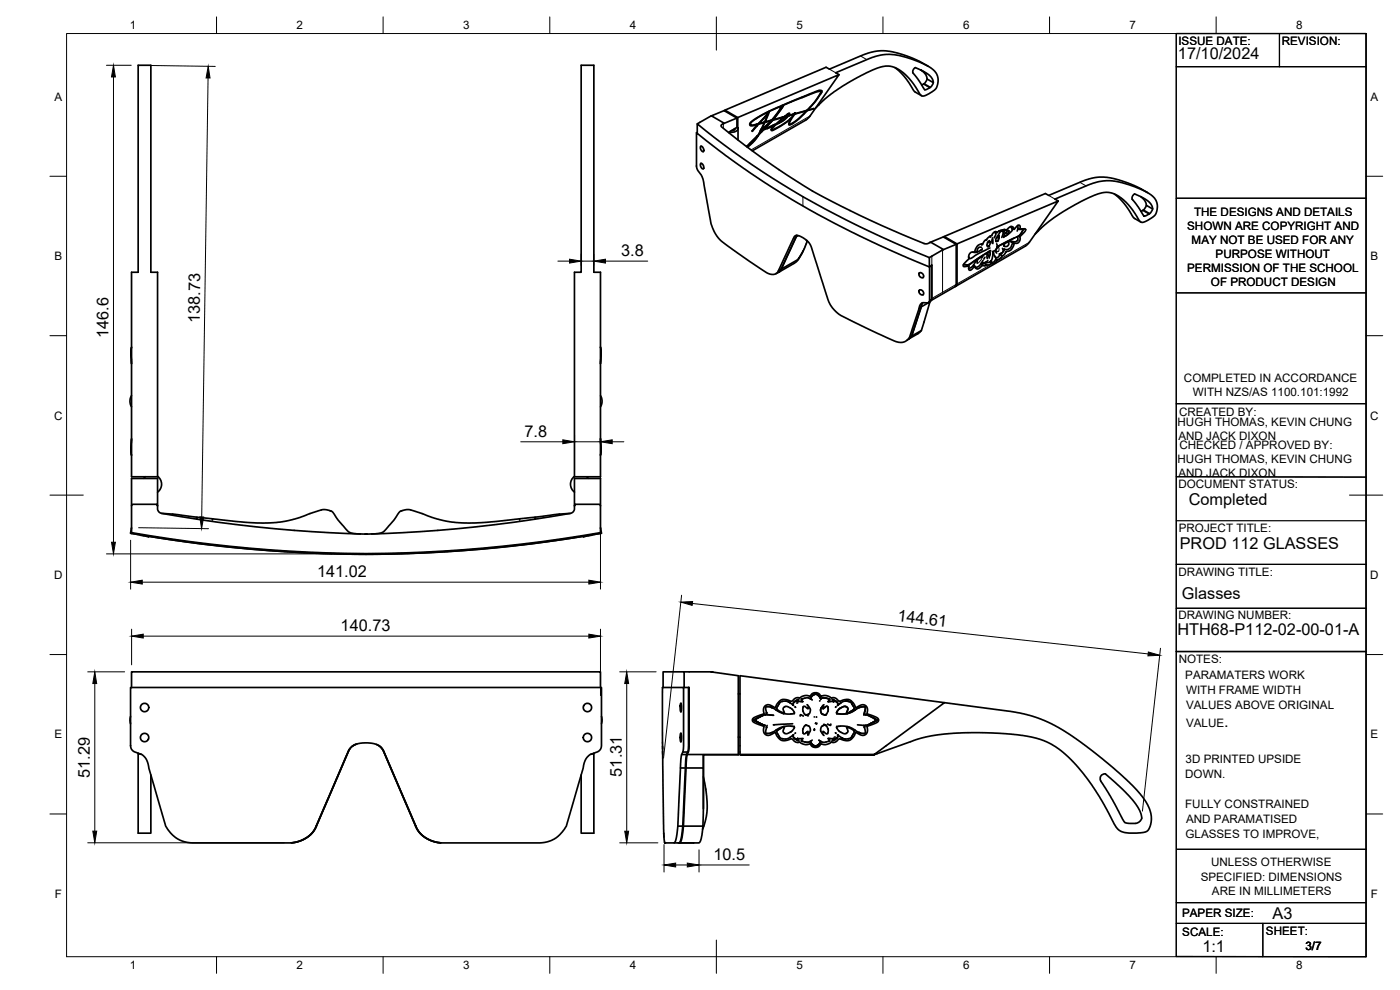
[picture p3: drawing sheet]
<svg xmlns="http://www.w3.org/2000/svg" width="420mm" height="297mm" viewBox="0 0 420 297" stroke-linecap="round" stroke-linejoin="round" font-family="sans-serif">
<!-- layer: Visible -->
<g fill="none" stroke="#000" stroke-width=".51">
<path d="M41.5 19.6h3.8v62.1h2v61.4h-7.8v-61.4h2zM174.4 19.6h3.8v62.1h2v61.4h-7.8v-61.4h2zM278.6 19.9l-4.3-2.3-5.4-1.8-3.7-.6-3.7 .4-2.6 .9-10 4.3-1-.6-30.3 12.8v.3M209 39.8l8.8 6.9 7.3 5.2 9.8 6.3 8.2 4.8 8.5 4.6 10 4.9 17.4 7.6v10.2l-.4 .5h-1.6l-.8 .6-3.3 10-.3 .3-1 .8-.8 .2-1.8-.2-12.5-5.7-4.3-2.2-1.2-1-1.7-1.9-.8-1.8-5.1-15.9-.8-1.4-1.9-1.5-1.5-.5-.8 .4-4.9 10.5-.5 .5-.9 .3-1.1-.1-1-.4-5.2-3.5-8.4-6.1-1.7-2.1-1.3-3-2.4-13.4-1.9-3.4zM209.3 37.2l4.3-2.4 3.6 2.1-.7 .6-.1 .4a189.7 189.7 0 0 0 35.8 23.9 247.9 247.9 0 0 0 25.5 11.4l1.8-.4 3.5 2-4.1 2.5M209.3 39.8v-2.6a257.8 257.8 0 0 0 66 38.6l3.6 1.5v2.7M209.3 39.7l-.3 .1M213.3 34.8l4-1.6 3.9 2.2v2.8M217.2 37h.1M217.6 33l3.8 2.3M218.8 39.7a2.32 2.32 0 0 0 2.7-1.1l-.1-3.3 30.4-12.9-9.3 13.1-16.7 9.8M220.3 38.7v.3"/>
<path d="M220.7 38.5a1.07 1.07 0 0 1-1.2 .7M221.2 38.2l-2.4 1.4v.3M221.2 35.4l-4.1 1.7 .1-.1M221.2 38.2l.2 .2M221.5 38.5v3.5M225 37.2l.4 .3M225.4 36.8l1.5-1.2 3.6-2-.7 1.2-2.2 2.3-2 .4-.4-.2zM227 37.3l.2 .1M227.5 37.1l1.9-.3-1.8 3.6-3.6 3.6M227.7 36.9l.2 .1M227.8 40l.1 .1M228.3 39l.5 .2-.9 .9 .4-.6 .5-.3z"/>
<path d="M228.5 38.7h.1M229.2 36.7l.2 .1M229.5 36.5l.1 .1M229.6 38.4l.1 .1M230.4 33.9l-.9 2.7-1.6 .4 2.2-2.5zM230.4 33.6h.1M230.8 33.4l4-1.7-3.2 4.3-2 .6 1.2-3.2M231.2 36.1l.2 .1-.3 .4-2.5 2.2 .9-2-.2-.2M231.4 36.2l-1.9 .6M231.4 36.1l.2 .1-.3 .3-2.7 2.5M231.5 36.1l.2 .1M231.6 35.9h.3l2.3-3-2.4 3.1"/>
<path d="M231.7 36.2l-2.3 2.4-.8 .4-.2-.1M231.7 36.2h-.1M231.9 35.9l.2 .2-2.4 2.4M232.1 37.5l.3 .2M233 35.8l-.9 .3M233.3 36.8l.1 .1M234.1 32.8l.1 .1M234.3 32.5l.1 .1M234.4 32.6l-.1 .2zM234.7 31.7h.1M234.8 35.1l.3 .1-2.1 1.9-3.3 1.4M234.9 31.6l.1 .1"/>
<path d="M234.9 35.1l.2 .1M234.9 35.2l-2.1 .5M235 31.7l-.3 .7-2.6 3.5M235.7 35.1l-2.3 1.8M236.2 34.9l-.5 .2-.2-.2M236.2 34.9l-.1-.1 .1 .2-1.1 1.1-1.7 .8M236.4 34.2l.3 .1M236.5 34.1l.2 .2M236.6 34.3l-.8 .6M236.7 34.3l-.2 .4-.9 .1M236.7 34.6l.2-.6-1.5 1-3.4 .8M236.7 37.1l.2 .2"/>
<path d="M236.7 34.6l.2 .1zM237.2 35.7l-1.9 1.5-3.4 1.9-.4 .1-.1-.3 1-1.2-3.2 1.3-1.3 1.2-1.4 2-2.2 2M237.3 35.5l.1 .1M238 34.3l.1 .1zM238.1 34.4l-1.5 .4-1.5 1.4-2.4 1.3M238.1 34.4l-1 1.3-1.6 1.2-3.8 2-.2-.1 .2 .1 .1-.4 .9-1-.3-.1M238.4 34.1l.2 .1-1.3 1.8-.4 1.3M238.4 34l-1.8 .6M238.5 34h.2M238.5 33.9l.2 .1h-.3M240.7 29.2l4.3-1.6 1.4-.1-1.9 3.1-2.4 2.6-3.4 .9M240.8 29.2l-5.8 2.5"/>
<path d="M241.8 33.2v.3l-2.3 2.2-1.5 1.2-1.1 .4M241.8 33.2l.1 .1M241.9 33.3l-3.3 .9M242.2 33.1l.1 .1-3.2 3-1.4 1-.9 .3-.1-.4 .7-1.5-.1 .1M242.4 33l1.9-.4-2 .6M245.8 27.1l.5 .3M246.4 27.6l.2 .1 .1-.3-.4-.3-1.6 .4-11.7 4.8-4.7 2.4-1.9 1.1-1.3 1.1-.1 .6 .3 .2 1.9-.3-1.5 2 2-2.2M246.6 27.7l-2.2 3.1-1.9 2.2h-.2M251.8 22.4l-1-.6 11.3-4.7 2.3-.6 2.6-.2 2.7 .3 2.5 .7 6 2.3 1.7 1.2 1 1 .5 1.1 .1 1.4-.4 1.8-.5 .8-2.6 1.6-1.3 .3-.6-.5-3.2-4.6-2.3-2.3-2.8-1.4-1-.2-2 .2-4.8 1.9-7 3.8-4.5 3.3-3.7 3.4M268.6 20.3l2.9 2.8 2.9 4.4 2.2 1.2M274.7 20.3l2 .9 2.1 1.3 1 1.2 .3 1.1-1.9-1.1-.4-1.3-1.3-1.3M274.7 20.3a1.6 1.6 0 0 0 .2 2.7l2.7 4 1.6-.8"/>
<path d="M277.3 25.1l-.7 .4M277.3 25.1l1.9 1.1M278.2 23.7l-.9 1.4M280.1 24.8l-.9 1.4M210.3 43.9h.3l.4 .5 .2 .6-.1 .5h-.3l-.5-.6zM210.3 49.1h.4l.4 .5 .1 .6-.1 .4h-.4l-.3-.4zM210.4 43.9h-.1M210.4 49h-.1M211.1 45.5h.1M211.1 50.6h.1M224.2 43.8l.2 .1M227.2 40.8h.1"/>
<path d="M227.2 40.9l-1 1.4-1.8 1.6zM334.4 58.2l2.9 2.8 2.8 4.2 2.3 1.4M342.3 59l1.2 1.1 .5 1.5 1.9 1.1M344.4 57.8l-4.9-2.5-4.7-1.6-3.6-.6-3.2 .3-3.5 1.1-9.8 4.1-1-.5-30.3 12.9v.2M239.1 70.6l-4.7 10.3-.8 .8M239.2 70.6l-4.7 10.1M241.1 75.2l-1.4 2.4-.7 1-5.2 3M242.2 72.2l-.8 2.4-1.9 3.2-5 2.9-.6 .8-1.1 .6M279.1 72.7l4-1.6 3.9 2.2v12.3l-.3 .4-7.3 4.2M279.6 79.6l.1 10.2-.3 .4M279.6 79.6v10l-.3 .6M279.6 79.6l-.6 .5"/>
<path d="M283 74.9h.1M283.4 71l3.8 2.2M287 73.3l-4 1.6M290.7 79.4l-.1 .3M290.7 77.1l.1 .1M290.8 77.2h.1M292.1 79.6l.4 .2-1.3 1.3-.4-.2v-1.1M293.3 77.9v1M294.3 79.2l.7 .4M294.5 74.2l-.9 .2-.4 .7 .1 .5h-.8M294.6 78.8l.8 .3-.1-.3M294.6 78.8l.1 .1z"/>
<path d="M294.6 73.2l.1 .2zM294.8 74.7l-1.7 1-1.3-.1M295 77l-1.6 .8-1.5 2.1-1.2 .7M295 78.1l-1.3 1.8-.6 .3-.5-.2M295.4 79l.7 .4-.6 .4-.6-.2-1.4 1.1-.7-.2-.3-.7M295.6 77.2l-.3 .6M295.7 78.7l.1 .1M295.8 78.7v.1M296 71.9l.1 .1M296.3 76.3l.5 .3 .1 .8M296.5 78.2l-.6 .4-.6 .2M296.5 75.8l-.3 1.1 .1 .7"/>
<path d="M296.9 72.2l.3 .4-.1 .6-.6 .8M296.9 72.2l-.1 .5h-.4l-.2 .8 .1 .5M297.1 75.7l.1 .6-.3 .8M297.1 74.4l-3.1 1.5-2.3 1.5-.8 .1M297.1 75.7l-.6 .1-.4 .4M297.2 71h.1M297.2 70.9v.1M297.2 71.1h.1M297.3 75.2l-6.4 4.2h-1.7M297.3 78.4l.2 .1M297.7 78.9l-.9 .5h-.7M297.7 71.9l.1 .5"/>
<path d="M297.8 72.2v.2M297.8 72.4v.5M297.8 71.4l.2 1.7M298 75.5l-.3 2.4-.8 .8-1.1 .1M298.2 75.4l.1 1.1 .4 .5M298.4 69.6l.5 .7-.6 1.1M298.6 76.9l.1 .1M298.6 69.7l.2 .2M298.8 77.1v.8l-.6 .7M298.8 77.7l.4 .3-.8 1-.5 .1-.8-.6M298.9 72.4h.5zM299 69.6l-.2 .3"/>
<path d="M299 71.4h.1M299.1 73.2l.2 .6-.2 .8-.6 .6-.7 .3M299.2 69.8l-.3-.3-.7 .3-.5 .9-.8 .3-.8 .9-.4 .1-.8 1.1-1.5 .6-.6 .9-.3 1-1 .1-.5 .4-.3 .7 .1 .8-1.5 1.6-.2 .6 .2 .2 1.5-.2-.6-.3M299.4 72.3v.1M299.5 72.2l-.1 .2M299.5 74.1h.1M299.5 72.2h.1M299.6 72v.1M299.8 70.7v.5M299.8 74l-.9 .9-.1 .7 .3 .3M299.8 71.4l-.1 .3M299.8 71l-.3 1.2"/>
<path d="M299.8 70.7l-.7 .7M299.9 69.3h.1M300 69.2v.1M300 76.2l.1 .2-.4 .6-.8 .4M300 69.3l-.1 .6-1 1.9 .1 .7M300.5 76h.1M300.5 69.1l.1 .2zM300.6 69.3l-.6 .3M300.8 69.2h-.8l-.8 .6-.5-.3M300.8 76.7l-.8 .9-.8 .4M300.8 74.5l.2 1-1.1 .7M300.8 69.4l.3 .5-.4 1.4"/>
<path d="M300.9 69.1h.2zM301.1 69.1l.3 .3-.2 .8M301.2 71.1l1.4-.9zM301.3 74.7v.5l-.8 .9h-.2M301.5 68.9l.3 .2M301.7 69l-.3 .4M302.6 72.5l.2 .7-.5 .7h-.9l-.2-.5M302.7 69.2l-.1 1zM302.7 69.2l-1.1 1-.4 1M302.8 72.5l.8 .1M303.3 68l.5 .7-.2 .6-1 .9-.7-.4M303.3 72.4l.5 .4-.5 1.5-1 .6-1-.2"/>
<path d="M303.6 68.4l.8 .4 .9-1.1 .6-.2 .3 .5-.1 .8M303.8 72.7l.5 .5-.9 1.8-1.4 .5-1.1 1.2-.8-.4M304 68.6l-.2 .3M304.4 68.8l-.3-.6-.7-.3-1.4 1.1-.6-.2-.8 .3M305.3 71l.2 .8-.4 .6-.5 .2-1.1-.2-.8 .1-1.5 .9M305.4 68.8l.5-.1zM305.4 67.7l-.1 1.6M305.5 68.5l.6 .3 1.5-.1 .2 .2-.3 .7-1.4 1.4M305.7 70.8l.4 .2 .1 .6-.3 .9-.5 .5h-1M306.7 68.7h.1M306.8 68.8h.3M306.9 68.7l.2 .1"/>
<path d="M307 68.8l-.5 1.1-.7 .9-6.5 3.2 5.2-2.6M307 68.8l-.8 1.5-1.1 .8M307.1 68.8l-.5-.1 .4 .1M307.1 68.8h-.1M308.9 72.7l8.7-12.4-30.4 12.9v12M308.9 72.7l-1.2 1.2-20.8 11.9M317.6 60.3l-1-.6 9.8-4.1 3.5-1.1 3.2-.3 2.9 .4 2.6 .8 5.5 2.2 1.3 .9 1.1 1 .7 1.3 .1 1.4-.4 1.9-.6 .8-2.1 1.3-1.6 .5-.6-.4-2.8-4.2-2.7-2.7-1.4-.9-1.6-.6-1.2-.2-1.6 .2-4.5 1.7-7 3.8-4.9 3.5-3.7 3.4M344 61.6l-.9 1.4M345.9 62.7l-.3-1.1-.8-1-3.2-1.9a1.12 1.12 0 0 0-1.7 0 1.12 1.12 0 0 0 .4 1.7l3 4.4 1.7-.7-1.9-1.1-.7 .4M345.9 62.7l-.9 1.4M234.4 80.8l-.8 .4M275.9 81.9l.5-.1 .6 .4 .2 .6-.2 .5h-.5l-.4-.3-.3-.5z"/>
<path d="M275.9 87.1l.5-.1 .5 .3 .3 .7-.1 .4-.6 .1-.4-.4-.3-.5zM276 81.8v.1M276 87h.1M276.4 92.1l-.6 .5M276.5 92.1l2.6-1.5-2.6 8.6-2.9 1.6M276.5 99.2l-1 .9-2.8 1.6M277.1 83.3h-.1M277.1 88.4h-.1M277.3 96.6h.1M279.1 90.4v.2M279.3 90.2l-.6 .5M287.2 85.2l-.4 .7"/>
<path d="M39.5 118.7l-.5 1.5 .1 1.2 .4 .7M39.5 104.2l-.2 1.1 .2 3.8M180.2 118.7l.5 1.5-.1 1.2-.4 .7M180.2 104.2l.2 1-.2 3.9M272.9 101.6l.7-.8 3.3-9.9-3.4 10-1.3 1.2M273.5 100.9l-.6 .5M39.5 131.7l-.2 2.7 .2 2.2M180.2 131.6l.2 2.8-.2 2.2M39.2 160h.3h-.3M39.4 158.5l-.2 1.5 13.1 2.1 14.4 1.8 12.1 1.1 12.2 .8 18.9 .5 18.8-.5 12.2-.8 12.1-1.1 14.4-1.8 13.1-2.1-.2-1.5M39.4 158.5h.1M39.5 151.8v-8.2h7.8v8.2l-.4-.5h-7l-.3 .2-.1 8.3a397 397 0 0 0 140.7 0l-.1-8.3-.3-.2h-7l-.4 .5v-8.2h7.8v8.2"/>
<path d="M43.6 143l-.4 .5M47.3 151.8v1.2l.7 .8a374.9 374.9 0 0 0 61.9 6.5M47.3 142.9a2.95 2.95 0 0 1 0 4.8M48.5 154l4.1 .3 11.2 1.4M59.1 155.2v.6M63.8 155.7l-.1 .3M99.1 153.3l.7 .4 1.7 2.4 3.1 3.5 1.1 .4 2.5 .2M99.3 153.3l-1.6-.4h-1l-8.3 2.9-5.8 1h-7.1l-11.7-1.1M120.4 153.3l1.5-.4 1.3 .1 9.6 3.1 4 .7 3.5 .1 7.8-.4 19-2.2 4.1-.3M120.6 153.3l-.8 .4-1.6 2.4-3.1 3.5-1.1 .4-2.5 .2M155.9 155.7l.1 .3M160.6 155.2v.6"/>
<path d="M172.4 151.8l-.1 1.2-.6 .8a374.9 374.9 0 0 1-61.8 6.5M172.4 142.9a2.95 2.95 0 0 0 0 4.8M176.1 143l.4 .5M180.2 158.5h.1M180.4 160h-.2h.3M39.4 160l3.8 .7M42.1 160.5l2.5 .5-.8-.1M44.6 161l17.6 2.4 13.5 1.4 17.5 1.1 14.4 .4 18.4-.3 18-1.2 13.5-1.4 17.5-2.4M109.6 160.3h.3M109.9 160.3h.2M177.5 160.5l-2.5 .5 .9-.1M180.3 160l-3.8 .7"/>
<path d="M39.2 214.9l-.2 1 .2 1.3M39.2 206.3h141.3l-.1 18.1-.8 1.1-2.7 1-1.2 1.4-5.7 20-2.2 2.8-2.5 1.5-3.2 .7h-29.5l-2.5-.4-1.6-.7-1.9-1.3-1.6-2.2-10.2-23.5-.6-.7-1.4-.8-3.5-.4-2.9 .6-1 .7-.6 .8-10.1 23.3-1 1.6-1.8 1.5-2.3 1.1-2.5 .4h-24.9a20.4 20.4 0 0 1-6.7-.3l-2.8-1.3-1.5-1.4-1.5-2-5.6-19.7-1.3-1.7-2.7-1-.8-1zM39.5 206.3v-4.7h140.7v4.7M180.5 214.9l.2 1-.2 1.3M198.8 206.3h6.3v18.1l-.8 3.5-.9 20-.4 3.5-.3 1-.4 .5h-2.8l-.2-1.4-.5-28.3zM199 206.3v-4.7h6.3v4.7M204.3 211.1l.2 .8-.2 1.6-.2-1zM204.3 211h.1M204.3 213.5h.1M205.1 206.3h1.7v17.8l-.8 4-1 21.4-.4 2.4-.4 .8-.4 .2 .6-1.3 .5-3 .9-20.7 .8-3.5v-18.1M205.3 201.6h8M213.8 201.6h-.5l8.3 1.1v23.8h-10.5v3.9"/>
<path d="M221.6 208.2h.5M226.3 216.1l2.8 1.4M226.3 216.1l.5 .3M226.3 216.1l.2 .1M226.5 215.9l-.2 .1M226.6 215.8l-.3 .2M227 216.5h.1M227.1 216.5l.3 .2M227.2 215.5l-.1 .1M229.1 214.6l-2.8 1.5M229.1 214.6l-2.8 1.5 2.8 1.4M229.1 217.5l.6 .2z"/>
<path d="M229.1 217.5l.5 .2M229.5 211.9l1.2-.5 1.9 .9a.33 .33 0 0 0 .4-.1 .33 .33 0 0 0-.1-.4l.7-1.1 .9-.7 1.3-.1 1.8 .5 1-.8 .9-.3a1.27 1.27 0 0 0 1.4-.4l1.3-.2 1 .2 .6-.8 1.2-.3 .7 .3 .6 .8 1.3-.2 1.5 .4a.6 .6 0 0 0 1 .2l.8 .3 1 .8 1.8-.5 1.3 .1 .9 .7 .7 1.1a.34 .34 0 0 0-.1 .4 .34 .34 0 0 0 .4 .1l1.6-.8h.9l.8 .8 .1 1a.54 .54 0 0 0-.1 .6 .54 .54 0 0 0 .4 .4l2.5 1 .6 .6-.1 .5-.5 .4-2.3 .9a.51 .51 0 0 0-.6 .2 .51 .51 0 0 0 .1 .7v1.1l-.9 .9h-.9l-1.4-.7a.3 .3 0 0 0-.5-.2 .3 .3 0 0 0 0 .5l-.7 1.2-.9 .7-1.2 .1-1.9-.5-1.2 .9-.7 .2a.83 .83 0 0 0-1.2 .3l-1.1 .3-1.4-.2-.6 .8-1.2 .2-.9-.3-.4-.7-1.5 .2-1.3-.4a1.04 1.04 0 0 0-1.3-.3l-1.6-1-1.8 .5-1.2-.1-.8-.6-.8-1.2a.33 .33 0 0 0 .1-.4 .33 .33 0 0 0-.4-.1l-1.6 .8h-.9l-.8-.8-.1-1.2a.45 .45 0 0 0 .1-.6 .45 .45 0 0 0-.5-.3l-2.5-.9-.5-.7 .5-.8 2.5-1a.49 .49 0 0 0 .6-.2 .49 .49 0 0 0-.2-.6v-1zM229.6 214.4l2.5 .2-2-.2-1 .2M229.6 214.4h.1M229.6 214.4l-.5 .2M230.1 213.9h.1M230.1 218.3l-.3 1.3 .1 .4 1.7-.2M230.1 218.3h.1M230.1 213.9l.1 .5M230.2 217.7l-.1 .5M231.4 212.2l-1.1-.2-.5 .2 .2 1.6M231.4 212.2l.2 .1z"/>
<path d="M231.6 212.3l2.2 1.3 1.2 .4M231.8 219.7h.1M231.8 212.4h.1M233.1 219.5l.9 1.7 .5 .4 1.7 .1 1.9-1.3v.7l.3 .4M233.2 212.6l.4 .6 1.8 .9-.4-1.5 .6-.6h.6l1.7 .9 .5 .8-.1 .4M233.8 218.8l-.4 .2M233.8 211.1l-.7 1.5M233.8 211.2l.7-.7 1.5-.1 .9 .3 1.2 1v-.3M233.8 211.1v.1M234.1 218.6l-.9 .9M234.6 213.7l.2 .2zM234.9 214l.2 .1z"/>
<path d="M235 218.1l-1.2 .4-2.2 1.3M235.1 214l.2 .1M235.1 214.1l2.7 .1M235.3 218l-.2 .1M235.4 213.7v.1M235.4 218.3v.1M235.8 210.4l1.3 .4-.4-.2M237.6 219.4l-.5 .3M237.7 217.9l.6 .1M237.8 217.9l-1.4-.1-1.5 .3M237.9 217.2l-5.8 .3M238.1 211.4v.3"/>
<path d="M238.3 218l.1 .4-.7 .9-1.6 .9-.6-.2-.5-.5 .4-1.5-1.4 .7M238.3 214.1l-.6 .1M238.3 218h.1M238.4 210.6l-.3 .8M238.4 210.6l-.1 .1M238.4 213.9l-.1 .2M238.4 213.7h.1M238.4 218.3v.1M238.5 210.5l-.1 .1M238.6 212.1l.1 .1M238.7 219.9l-.1 .1M238.7 210.3l-.1 .1"/>
<path d="M238.9 210.3h-.1M239.3 210.5l.3-.6-1.2 .7M239.3 210.5l.4-.6-1.3 .7M239.4 210.5h.1M240.1 214.8h.1M240.2 214.6h.1M240.2 214.4l.2 .1M240.3 210.5h.5M240.5 214.5l.1 .1M240.6 209.8l-.1 .2 .5 .5h-1.7M240.6 209.8h.1M240.9 214.7h.1"/>
<path d="M241 214.7l.1 .2M241.1 219.9v.1M241.1 212.1h.1M241.8 214.5h.1M242.1 219.7l-.8 .5-.2-.3M242.1 219.7l.4-.2-.1 1 .8-1.5-.3-1-1-.5-.5 .4-.4 .8v1.2M242.2 211.4l.2 .2M242.4 211.6l.8 1.5-.2 .9-.7 .4-.4 .2-.6-.5-.4-1.1 .1-.9M242.5 212.1v.5l-1.1-.7-.3 .2M242.6 217.8h.1M243.1 209.6l.6 .4M243.2 209.6l-1.1-.2-1.5 .4"/>
<path d="M243.2 209.5v.1M243.4 209.3l-.2 .2M243.4 209.2l-.2 .3M244.1 208.5l-.7 .8M244.3 208.4l-.2 .1M244.3 208.3v.1M244.4 208.3l-.1 .1M244.4 215.1h.1M244.4 218.7v.4zM244.6 208.2h.1M244.5 208.2v.1M244.6 208.2h.3"/>
<path d="M244.6 208.2l-.3 .1M244.8 208.2h.1M244.8 208.2h-.2M244.8 217v.1M244.9 208.2h.1M245 215.1h.1M245.1 217v.3M245.2 208.4h.1M245.2 208.4l.2 .1M245.4 208.5l.7 .8M246.1 210.2l-.1 .1M246.1 209.3l.2 .2"/>
<path d="M246.3 209.5v.1M246.3 209.6l1.1-.2 1.4 .3M246.3 209.6v.3M246.4 212.5l-.1 .7 .2 .8 1 .5M246.5 212.4l-.1 .1M246.8 214.3h.1M246.8 209.4l1.1 .1M247 211.7l-.5 .7zM247 212.4v.1M247 220v-.6l.9 .7 .5-.1 .1-1.3-.4-.8-.5-.4-.9 .4-.4 .7v.7l.8 1.2M247 212.1v.5l.9-.7h.4l.1 .2M247 211.9h.1"/>
<path d="M247.1 212.6h-.1M247.3 211.4l-.2 .2M247.5 212.3l-.1 .1M247.7 214.5h.1M247.9 217.7h.1M247.9 214.4h.1M248 214.3h.1M248.2 211.9h-.1M248.4 212v.1M248.4 217.2l.1 .1M248.4 212.1l.1 1.3-.5 .9-.5 .2M248.4 219.9v.1"/>
<path d="M248.4 212.1h.1M248.5 212.2v.1M248.5 212.5l.1 .3M248.6 217.4h.1M248.7 209.7l.2 .1M248.7 210.5h.5M248.8 209.7l.1 .1M248.9 209.8h.1M248.9 209.8l.1 .2-.5 .5M248.9 209.8l.1 .3-.5 .4M248.9 217.5l.1 .1M249.1 217.6l.2 .1"/>
<path d="M249.2 217.5h.1M249.3 217.3h.1M250.2 210.5h.1M250.2 210.5h-1.7M250.8 210.4l-1-.5 .4 .6M250.8 219.9l.1 .1M250.8 210.4l.2 .2M250.9 212.1l-.1 .1M251 210.5v.1M251 210.6l.4 .5v.6M251 210.6l.4 .6M251.1 218.3v.1"/>
<path d="M251.1 213.7h.1M251.1 210.6l.1 .1M251.1 218v.4l.6 .8 1.5 .9h.7l.6-.6-.4-1.5 1.8 .9 .4 .6-.9 1.8-.8 .4h-1.3l-1.9-1.3v.3M251.1 218l1.9-.2 1.4 .2M251.1 218v.2M251.1 214.1h.1M251.2 213.5h.1M252.4 212.4l-.5 .2M252.4 210.8l-1 .9M254 212.1l-.8-.1-1.3 .6-.7 .9-.1 .6M254 212.1l-.6-.2-1.5 .8-.8 .9v.5M254 212.1h.1"/>
<path d="M254 212.1l.5 .5-.3 1.5 1.3-.7-1.4 .6 .4-1.4zM254 210.4h.2M254.1 218.3v.1M254.1 213.8h.1M254.2 218l.2 .1M254.4 214.1l-1.3 .2-2-.2M254.4 214.1l-1.5 .2-1.8-.2M254.4 218l.2 .1zM254.4 214l-.2 .1M254.5 218.1l1.3 .5 2.1 1.2M254.5 214l2-.9zM254.6 214l-.2 .1"/>
<path d="M254.7 218.2l.2 .2zM254.7 210.4l.7 .4M254.7 210.4h-1.2l-1.1 .4M255.2 213.5l-.1 .1M255.4 210.8l.3 .3M255.6 213.3l-.2 .2M255.7 211.2l.3 .6M256 213l-.3 .3M256 211.8l.3 .8M256.3 212.6l-.7 .7M256.6 213l1.3-.7 1.3-.3-1.3 .3zM256.7 213l-.2 .1"/>
<path d="M257.3 217.5l2.3 .2 .8-.2M257.6 219.7h.1M257.9 219.8l.2 .1zM258.1 212.2l-.2 .1M259.2 212l.5 .2-.1 1.1M259.4 218.2h.1M259.4 218.3l.3 1.6-.5 .2-1.1-.2M259.6 213.3l-.4 1.1M259.6 213.3h.1M259.8 214.4h.1M259.8 214.4h-.6M259.8 217.7h.1"/>
<path d="M259.9 217.7a.34 .34 0 0 0-.5 0 .34 .34 0 0 0 0 .5M259.9 214.4l.5 .2M260.4 214.6l2.8 1.5-2.8 1.4M260.4 217.5l-.5 .2M260.4 214.6l2.8 1.5M261.5 217l-.2 .1M262.1 215.4l.2 .1M262.1 216.7h-.1M262.4 216.5h.1M262.5 215.6h.1M262.5 216.5h.1M262.7 215.7l.5 .3"/>
<path d="M263 215.9l.1 .1M263.1 216.1l-.1 .1M263.2 216.1l-.5 .3M263.2 216.1l-.5 .2M263.2 216.1l-2.8 1.4M283.4 210.8l19.9 2.7 4.1 .7 6 2 5.8 3 4.9 3.3 6.8 5.3 6.9 5.9 4.1 4.2 2.5 3.4 .9 2.5 .2 2.4-.3 1.5-.5 1.2-.6 .6-1 .3-4.1 .2-2.2-.4-1.3-.8-1.1-1.5-3.1-6-2.5-4.1-2.6-3.6-3.2-4.1-3-2.9-3.1-2.5-2.9-1.6-3-1-5.7-1-7.3-.6-7.9-.1-6.7 .4-3.7 .6-3.4 .7-13.1 4.6M41.5 226l.9 .3M41.5 226.1v23.9h3.8v-17.5M105.1 224.6l-10.8 24.6-1.2 1.4-1.6 1.1-2.2 .9-1.6 .3M106.7 223.4l-1.2 .7-1 1.4-10 23.3-1.4 1.7-1.9 1.3-1.8 .7-2 .4M107.1 223.2l-1.4 .7M112.9 223.4l1.3 .7 .8 1.1 10.3 23.8 1.3 1.5 1.7 1.2 2 .8 2 .4-2.9-.6-2-1.1-1.8-1.7-.9-1.7"/>
<path d="M113.7 223.7l.9 .9 .6 1 9.5 22.2M178.2 226l-.9 .3M178.2 226.1v23.9h-3.8v-17.5M198.8 223.9l.1 .9M198.9 225.3v1.1M204.2 230.4h1.5M204.3 220.1l.2 .8-.1 1.6-.3-1zM204.3 220h.1M204.3 222.5h.1M204.6 226.4h1.4M204.9 225.6h1.5M205.9 230.4h5.2l-.1 17.2-.1 .3h-5.8"/>
<path d="M206.2 226.4h15.4M211.1 233.1l.8 4.6 .3 4.9-.4 3.3-.9 2.9M211.1 226.5v16.2M221.6 221.2h.5M238.3 221.4l.1 .1M238.4 221.5l.1 .1M238.5 221.5l.1 .2M238.6 221.7l1 .6-.3-.7h1.7l-.5 .4 .1 .3M239.3 221.6l.3 .6-.9-.5M239.3 221.6h.1M239.3 221.6h.2M240.6 222.3h.1"/>
<path d="M241.5 222.6l1.1 .1M243.2 222.4v.2M243.2 222.4l.2 .4M243.2 222.5v.1M243.2 222.4v.1M243.2 222.6l.2 .2M243.4 222.8l.7 .8M243.7 222l-1.2 .7-1.9-.4M244.1 223.6l.2 .1M244.3 223.7l.5 .2M244.3 223.7h.1M244.3 223.7l.3 .2"/>
<path d="M244.6 223.9h.1M244.6 223.9h.3M244.6 223.9h.2M244.9 223.9h-.1M244.9 223.9h.1M245.1 223.8l-.2 .1M245.2 223.7l-.1 .1M245.2 223.7l-.2 .1M245.2 223.7h.1M245.4 223.6l-.2 .1M245.7 222l.7 .5M246.1 222.8l-.7 .8"/>
<path d="M246.3 222.6l-.2 .2M246.3 222.5v.1M246.3 222.4v.2M246.3 222.4l-.2 .4M246.3 222.4v.1M247.1 220.5l.2 .2M248.7 221.6h.5M248.9 222.3l-1.5 .4-1.1-.3M248.9 222.3h.1M250.2 221.6h-1.7l.5 .5-.1 .2M250.2 221.6h-.1M250.6 221.8h.1"/>
<path d="M250.8 221.7h.1M251 221.5v.1M251.1 221.5l-1.3 .7 .4-.6M251.2 221.4l-.1 .1M251.4 220.4v.3M251.4 220.9l-.3 .6M251.4 220.7l-.3 .8M252.8 221.5l-.4-.3 1.3 .5M262.3 226.5h.1M262.4 226.4l.8-.3-.1-.2-.7 .5h-40.3l40.2 .1M263.1 225.9l20.3-15.1-61.3-8.1v23.7M331.7 232.2l7.2 6.7 2 2.4 1.4 2.7a2.06 2.06 0 0 1 0 2.2 2.06 2.06 0 0 1-2.1 .9l-2-.1-.8-.4-3.5-6.5-2.7-4.6a2.26 2.26 0 0 1-.6-3l1.1-.3"/>
<path d="M94.9 247.8h.1M124.7 247.8h.1M199.2 250l.1 1.2M199.4 252.7l.2 .2M199.6 252.9h.1h-.1M202.3 252.9h5.9M203.4 247.9h1.5M210.9 247.9l-.4 3.5-.6 1.4-5.9 .1"/>
<circle cx="43.4" cy="212.3" r="1.25"/>
<circle cx="176.3" cy="212.3" r="1.25"/>
<circle cx="43.4" cy="221.3" r="1.24"/>
<circle cx="176.3" cy="221.3" r="1.25"/>
</g>
<g fill="#000">
<circle cx="294.4" cy="75" r=".25"/>
<circle cx="294.6" cy="73.4" r=".25"/>
<circle cx="296.5" cy="74" r=".25"/>
<circle cx="296.7" cy="73.9" r=".25"/>
<circle cx="227" cy="215.6" r=".25"/>
<circle cx="232.1" cy="217.5" r=".25"/>
<circle cx="239.1" cy="210.9" r=".25"/>
<circle cx="239.3" cy="210.5" r=".25"/>
<circle cx="241.6" cy="217.7" r=".25"/>
<circle cx="241.6" cy="214.4" r=".25"/>
<circle cx="242.3" cy="214.8" r=".25"/>
<circle cx="243.2" cy="209.6" r=".25"/>
<circle cx="244.3" cy="208.4" r=".25"/>
<circle cx="244.5" cy="208.3" r=".25"/>
<circle cx="244.9" cy="208.2" r=".25"/>
<circle cx="247.2" cy="217.3" r=".25"/>
<circle cx="247.6" cy="214.6" r=".25"/>
<circle cx="247.7" cy="217.6" r=".25"/>
<circle cx="250.2" cy="210.5" r=".25"/>
<circle cx="262.5" cy="216.5" r=".25"/>
<circle cx="242.4" cy="220.5" r=".25"/>
<circle cx="244.3" cy="223.7" r=".25"/>
<circle cx="245.2" cy="223.7" r=".25"/>
<circle cx="250.2" cy="221.6" r=".25"/>
<circle cx="250.4" cy="221.2" r=".25"/>
<circle cx="255.7" cy="220.9" r=".25"/>
</g>
<!-- layer: Visible Narrow -->
<g fill="none" stroke="#000" stroke-width=".3">
<path d="M258.3 16.8l1.8 1.1M217.1 37.1v1.4M225 37.2l.3 .2M225.8 39.2l.1 .1M226.2 38.7h.2M226.2 37.5l.2 .1M226.9 35.5h.1M227 37.7l.2 .1M228 39.8h.1M228 36.6l.2 .1M228.2 39.2l.3 .1M228.4 36.9l.1 .1"/>
<path d="M228.5 39.5l.1 .1M229.1 35.5l.1 .1M229.1 38.4h.1M229.6 38.4l.1 .1M229.8 35.9h.1M230 38.4l.3 .2M230.1 34.3l.1 .1M230.3 37.7h.1M230.6 33.5l.2 .1M231.2 37.9l.3 .2M231.4 36.5h.1M231.6 38.6h.1"/>
<path d="M231.8 32.9h.1M232 35.5l.1 .1M232.2 37.9l.1 .1M232.4 35.3l.1 .1M233.3 36.8l.1 .1M233.6 36.9l.2 .1M233.8 32l.1 .1M233.9 33.1h.1M234 37.9h.1M234.1 35.4h.1M234.2 32.6l.1 .1M234.3 36h.1"/>
<path d="M234.5 32.2l.3 .1M234.8 35.1l.2 .1M235.7 34.7l.1 .1M236 35.2l.1 .1M236.7 34.3l.1 .1M237.3 30.5l.1 .1M237.4 35.7h.1M237.8 36.9l.2 .1M241.3 34l.1 .1M241.5 28.8l.1 .1M243.1 32.2h.1M243.1 34.8l-17.7 10.2"/>
<path d="M244.1 32.6h.1M245.4 27.2l.3 .2M245.5 29.2h.1M246.1 28.1l.2 .1M246.3 27.1l.4 .2M248.9 20.8l1.9 1M277.1 25.3l1.9 1M224.2 43.8l.3 .2M226 42h.1M227.3 40.8l.2 .1M241 59l-.1 2.8M314.7 58.6l1.9 1.1"/>
<path d="M324.1 54.7l1.8 1.1M238.8 71.2l-.7 .4M239.7 70.7l-.8 .4M241.8 71.9l.3 .8-.5 1.3-2.2 3.9M242.1 72.1l.1 .3M279.7 76.9v2.7M282.9 75v12.7M292.2 79.5l.2 .2M292.5 80l.2 .1M294.3 73.3l.4 .1M294.5 74.2l.3 .5M294.8 77.1l-.4 .9-.7 .9h-.4"/>
<path d="M296.1 72l-.6 .3M296.3 74h.2M296.8 76.6l-.6 .8M297.8 78.6l.6 .4M297.8 79.1l-10.6 6.1M299.5 74.1l.3 .5v.6l-.2 .3-.5-.2v.6M307.3 68.7l.5 .2M308.9 72.7l-9.9 5.7M342.9 63.2l1.9 1M279.6 89.6l-.6 .5M287 85.3l-7.3 4.2"/>
</g>
<!-- layer: BORDER -->
<g fill="none" stroke="#000" stroke-width=".3">
<path d="M20 10.1h390v276.9h-390zM65 5.1v5M115 5.1v5M165 5.1v5M215 5.1v10M265 5.1v5M315 5.1v5M365 5.1v5M15 52.9h5M410 52.9h5M15 100.7h5M410 100.7h5"/>
<path d="M15 148.6h10M405 148.6h10M15 196.4h5M410 196.4h5M15 244.2h5M410 244.2h5M65 287v5M115 287v5M165 287v5M215 282.1v9.9M265 287v5M315 287v5"/>
<path d="M365 287v5"/>
</g>
<!-- layer: TITLEBLOCK -->
<g fill="none" stroke="#000" stroke-width=".36">
<path d="M353 10.1h57v276.9h-57zM384 10.1v9.9M353 20h57M353 59.5h57M353 87.9h57M353 121.1h57M353 156.2h57M353 143l57 .2M353 169.3h57M353 195.5h57M353 182.5h57M353.1 254.8h57"/>
<path d="M353 270.8h56.9M353 277.1h57M379 277.1v9.9"/>
</g>
<!-- layer: FD_Dimensions -->
<g fill="none" stroke="#000" stroke-width=".3">
<path d="M31.9 19.6h7.5M43.6 19.6l21 .3M34.1 23.1v139.6M62.4 23.4l-1.9 131.7M167.4 78.3h3.5M174.4 76.2v3.4M174.4 78.3h3.8M178.2 76.2v3.4M181.7 78.3h12.7M180.2 83.8v93M156.3 132.6h12.6M172.4 130.5v10.5"/>
<path d="M172.4 132.6h7.8M183.7 132.6h3.5M41.6 158.3l21 .3M31.9 166.2h67.7M39.2 162.1v14.7M42.7 174.7h134M204.6 178.6l-5.5 48.9M39.5 188.8v10.7M43 190.9h133.7M180.2 188.8v19.9M207.8 181.1l136.8 15.1M348.3 194.5l-5.4 48.9"/>
<path d="M26.3 201.6h11.1M28.4 205.1v44.3M186 201.6h10.9M188.1 205.1v44.3M26.3 252.9h59M186 252.9h11.4M199.3 253.4v8.2M202.8 259.5h3.5M209.8 255v6.6M209.8 259.5h15.1"/>
</g>
<g fill="#000" stroke="#000" stroke-width=".3">
<path d="M34.1 19.6l.5 3.5h-1.1zM62.5 19.9l.5 3.5h-1.2zM170.9 77.8l3.5 .5-3.5 .6zM178.2 78.3l3.5-.5v1.1zM168.9 132l3.5 .6-3.5 .5zM180.2 132.6l3.5-.6v1.1zM60 155.1h1.1l-.6 3.5zM33.5 162.7h1.1l-.5 3.5zM39.2 174.7l3.5-.6v1.1zM176.7 174.1l3.5 .6-3.5 .5zM39.5 190.9l3.5-.6v1.1zM176.7 190.3l3.5 .6-3.5 .5z"/>
<path d="M204.3 180.7l3.6-.2-.2 1.1zM344.6 195.6l3.4 1-3.5 .2zM28.4 201.6l.6 3.5h-1.1zM188.1 201.6l.6 3.5h-1.2zM27.9 249.4h1.1l-.6 3.5zM187.5 249.4h1.2l-.6 3.5zM199.3 259.5l3.5-.5v1.1zM206.3 259l3.5 .5-3.5 .6z"/>
</g>
<g font-size="4.9">
<text x="353.5" y="17.8">17/10/2024</text>
<text x="186.4" y="76.9">3.8</text>
<text x="32.6" y="101.4" transform="rotate(-90 32.6 101.4)">146.6</text>
<text x="59.9" y="96.9" transform="rotate(-89 59.9 96.9)">138.73</text>
<text x="157.4" y="131.1">7.8</text>
<text x="356.7" y="151.6">Completed</text>
<text x="354.1" y="164.8">PROD 112 GLASSES</text>
<text x="95.1" y="173.2">141.02</text>
<text x="354.7" y="179.6">Glasses</text>
<text x="102.2" y="189.4">140.73</text>
<text x="269.2" y="186.4" transform="rotate(6 269.2 186.4)">144.61</text>
<text x="353.4" y="190.6">HTH68-P112-02-00-01-A</text>
<text x="367.4" y="218.2">.</text>
<text x="27" y="233.3" transform="rotate(-90 27 233.3)">51.29</text>
<text x="186.6" y="233" transform="rotate(-90 186.6 233)">51.31</text>
<text x="214.1" y="258.1">10.5</text>
<text x="381.9" y="275.7">A3</text>
<text x="360.8" y="285.5">1:1</text>
</g>
<g font-size="3.5">
<text x="39" y="8.8">1</text>
<text x="89" y="8.8">2</text>
<text x="139" y="8.8">3</text>
<text x="189" y="8.8">4</text>
<text x="239" y="8.8">5</text>
<text x="289" y="8.8">6</text>
<text x="339" y="8.8">7</text>
<text x="389" y="8.8">8</text>
<text x="353.7" y="13.6">ISSUE DATE:</text>
<text x="384.7" y="13.6">REVISION:</text>
<text x="16.3" y="30.2">A</text>
<text x="411.3" y="30.2">A</text>
<text x="358.4" y="64.7">THE DESIGNS AND DETAILS</text>
<text x="356.3" y="68.9">SHOWN ARE COPYRIGHT AND</text>
<text x="357.6" y="73.1">MAY NOT BE USED FOR ANY</text>
<text x="364.8" y="77.4">PURPOSE WITHOUT</text>
<text x="16.3" y="78">B</text>
<text x="356.3" y="81.6">PERMISSION OF THE SCHOOL</text>
<text x="411.3" y="78">B</text>
<text x="363.4" y="85.8">OF PRODUCT DESIGN</text>
<text x="355.3" y="114.6">COMPLETED IN ACCORDANCE</text>
<text x="358" y="118.8">WITH NZS/AS 1100.101:1992</text>
<text x="16.2" y="125.9">C</text>
<text x="353.8" y="124.9">CREATED BY:</text>
<text x="411.2" y="125.9">C</text>
<text x="353.4" y="127.8">HUGH THOMAS, KEVIN CHUNG</text>
<text x="353.7" y="132">AND JACK DIXON</text>
<text x="353.9" y="134.7">CHECKED / APPROVED BY:</text>
<text x="353.4" y="138.8">HUGH THOMAS, KEVIN CHUNG</text>
<text x="353.7" y="143">AND JACK DIXON</text>
<text x="353.7" y="146.4">DOCUMENT STATUS:</text>
<text x="353.8" y="159.8">PROJECT TITLE:</text>
<text x="16.2" y="173.7">D</text>
<text x="353.7" y="172.7">DRAWING TITLE:</text>
<text x="411.2" y="173.7">D</text>
<text x="353.7" y="185.9">DRAWING NUMBER:</text>
<text x="353.8" y="198.9">NOTES:</text>
<text x="355.7" y="203.6">PARAMATERS WORK</text>
<text x="355.9" y="208.1">WITH FRAME WIDTH</text>
<text x="356" y="212.6">VALUES ABOVE ORIGINAL</text>
<text x="16.3" y="221.6">E</text>
<text x="356" y="218.2">VALUE</text>
<text x="411.3" y="221.6">E</text>
<text x="355.7" y="233.4">DOWN.</text>
<text x="355.8" y="228.8">3D PRINTED UPSIDE</text>
<text x="355.7" y="242.4">FULLY CONSTRAINED</text>
<text x="355.8" y="251.5">GLASSES TO IMPROVE,</text>
<text x="356" y="247">AND PARAMATISED</text>
<text x="363.5" y="260">UNLESS OTHERWISE</text>
<text x="16.4" y="269.4">F</text>
<text x="360.3" y="264.2">SPECIFIED: DIMENSIONS</text>
<text x="363.7" y="268.4">ARE IN MILLIMETERS</text>
<text x="411.4" y="269.4">F</text>
<text x="354.8" y="275.2">PAPER SIZE:</text>
<text x="354.8" y="280.8">SCALE:</text>
<text x="379.9" y="280.6">SHEET:</text>
<text x="391.8" y="285">3/7</text>
<text x="39" y="290.8">1</text>
<text x="89" y="290.8">2</text>
<text x="139" y="290.8">3</text>
<text x="189" y="290.8">4</text>
<text x="239" y="290.8">5</text>
<text x="289" y="290.8">6</text>
<text x="339" y="290.8">7</text>
<text x="389" y="290.8">8</text>
</g>
</svg>
